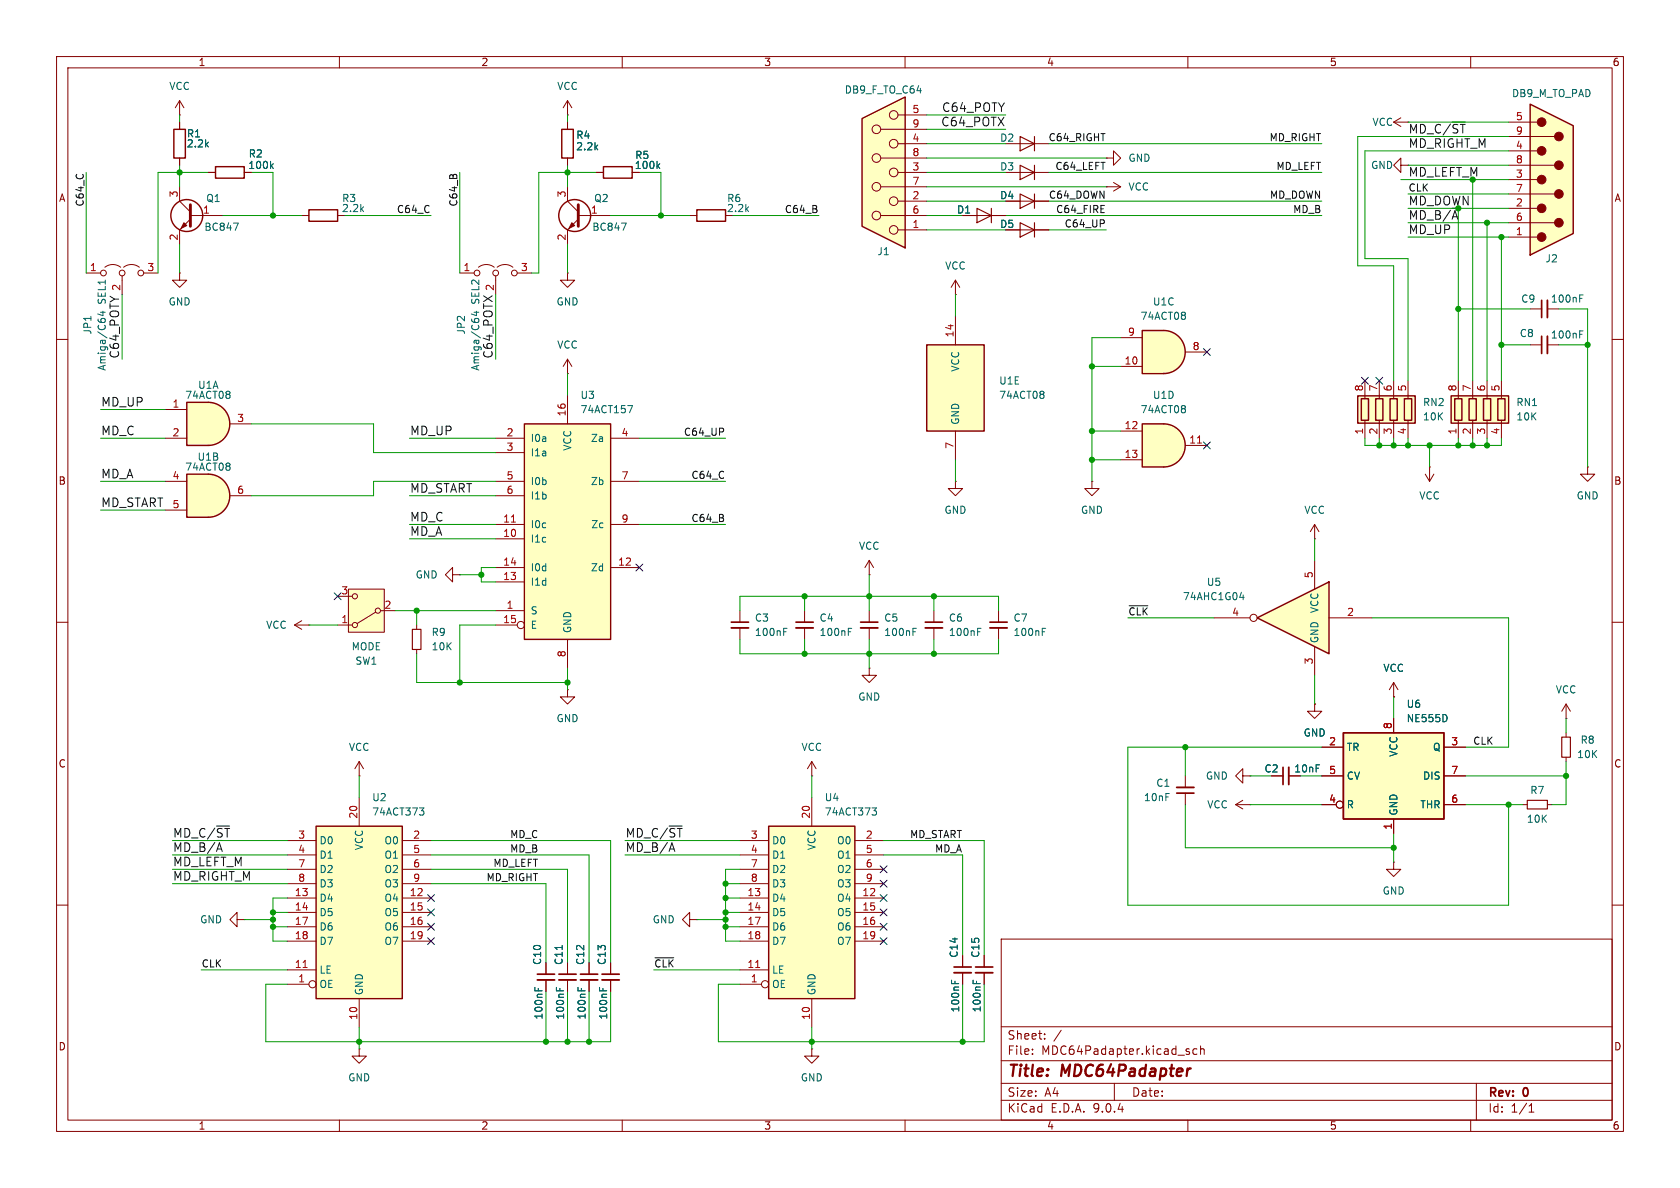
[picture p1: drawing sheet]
<svg xmlns="http://www.w3.org/2000/svg" width="297mm" height="210mm" viewBox="0 0 297 210" stroke-linecap="round" stroke-linejoin="round" font-family="sans-serif">
<g fill="none" stroke="#840000" stroke-width=".18">
<path d="M10 10h277v190h-277zM12 12h273v186h-273zM60 10v2M110 10v2M160 10v2M210 10v2M260 10v2M10 60h2M285 60h2M10 110h2M285 110h2M10 160h2"/>
<path d="M177 166h108v32h-108zM285 160h2M60 198v2M110 198v2M160 198v2M177 194.5h108M177 191.5h108M177 187.5h108M177 181.5h108M182.5 186.3v.1M182.5 185.5v.1M184.7 183.6v.1"/>
<path d="M184.7 182.8v.1M187.6 182.1l-1.3 2M197 191.5v3M210 198v2M210.1 185.9l.2 .2-.2 .3M210.1 185.4l.1 .1M211.6 185.5l-.4-.1-.3 .3v.4l.1 .2h.6M212.2 185.5l.3-.1 .3 .1 .1 .9M212.2 184.9v1.5M260 198v2M261 191.5v6.5M270.3 196.6h.9"/>
<path d="M270.3 195.5l.4-.4v1.5"/>
</g>
<path d="M210.5 188.9l-.4 .1" fill="none" stroke="#840000" stroke-width=".4"/>
<path d="M163.8 61h10.2v15.2h-10.2z" fill="#ffffc2"/>
<g fill="none" stroke="#840000" stroke-width=".25">
<path d="M38.1 29.5h5.1v2h-5.1zM54.6 37.1h5.1v2h-5.1zM106.7 29.5h5.1v2h-5.1zM163.8 61h10.2v15.2h-10.2z"/>
<circle cx="33" cy="38.1" r="2.82"/>
<circle cx="101.6" cy="38.1" r="2.82"/>
</g>
<g fill="none" stroke="#840000" stroke-width=".18">
<path d="M31.7 33v2.6l2 1.9M33.7 38.7l-2 1.9v2.6M33.7 38.1h5.7M36.8 30.5h1.3M43.2 30.5h1.2M53.3 38.1h1.3M59.7 38.1h1.3M100.3 33v2.6l1.9 1.9M102.2 38.7l-1.9 1.9v2.6M102.2 38.1h5.7M105.4 30.5h1.3M246.4 21.6l1.2 .8"/>
<path d="M246.4 21.6h2.5M247.6 20.8l-1.2 .8M15.2 48.3h2.6M18.5 47.2a2.26 2.26 0 0 1 2.8 0M21.6 48.8v3.3M21.8 47.2a2.26 2.26 0 0 1 2.8 0M25.4 48.3h2.5M168.9 55.9v5.1M168.9 76.2v5.1M96.5 170.2v2M96.5 173.2v2.1"/>
<circle cx="18.3" cy="48.3" r=".51"/>
<circle cx="21.6" cy="48.3" r=".51"/>
<circle cx="24.9" cy="48.3" r=".51"/>
</g>
<g fill="none" stroke="#006464" stroke-width=".18">
<path d="M41.3 39.4h.8l-.5 1.3M48 29.3l.3 .5M48.3 28.9l-.5 .5M109.9 39.4h.8l-.5 1.3M116.3 29.3l.3 .5M116.6 28.9l-.4 .5M17.8 55.2h.8M17.9 56.3h.6M18.2 55v.8l-.9-.3M184.5 69.3v.3M184.5 69.8v.5M94.6 174.5v.6"/>
<path d="M95.2 174.7v.4"/>
</g>
<path d="M33.7 36.2v3.8M102.2 36.2v3.8" fill="none" stroke="#840000" stroke-width=".51"/>
<g fill="#840000" stroke="#840000" stroke-width=".18">
<path d="M101.1 39.4l.5 .5-1 .5z"/>
<path d="M32.5 39.4l.5 .5-1 .5z"/>
</g>
<path d="M95 172.2h3" fill="none" stroke="#840000" stroke-width=".3"/>
<path d="M95 173.2h3" fill="none" stroke="#840000" stroke-width=".33"/>
<path d="M270.5 18.4l7.6 3.8v19.1l-7.6 3.8z" fill="#ffffc2"/>
<g fill="none" stroke="#840000" stroke-width=".18">
<path d="M100.3 21.6v1.3M100.3 27.9v1.3M247.6 29.2v-1.3l-1.2 1.3 1.2 1.3v-1.3h1.3M266.7 21.6h5.1M266.7 24.1h8.1M266.7 26.7h5.1M266.7 29.2h8.1M266.7 31.8h5.1M266.7 34.3h8.1M266.7 36.8h5.1M266.7 39.4h8.1M266.7 41.9h5.1"/>
<path d="M63.5 185.4v1.3h1.3l-1.3 1.3-1.3-1.3h1.3M63.5 185.4h.1"/>
</g>
<path d="M270.5 18.4l7.6 3.8v19.1l-7.6 3.8zM99.3 22.9h2v5h-2z" fill="none" stroke="#840000" stroke-width=".25"/>
<g fill="#840000" stroke="#840000" stroke-width=".18">
<circle cx="272.5" cy="21.6" r=".76"/>
<circle cx="272.5" cy="26.7" r=".76"/>
<circle cx="272.5" cy="31.7" r=".76"/>
<circle cx="272.5" cy="36.8" r=".76"/>
<circle cx="272.5" cy="41.9" r=".76"/>
<circle cx="275.6" cy="24.1" r=".76"/>
<circle cx="275.6" cy="29.2" r=".76"/>
<circle cx="275.6" cy="34.3" r=".76"/>
<circle cx="275.6" cy="39.4" r=".76"/>
</g>
<path d="M36.8 71.1a3.8 3.8 0 0 1 3.8 3.8 3.8 3.8 0 0 1-3.8 3.8z" fill="#ffffc2" stroke="#ffffc2" stroke-width=".18"/>
<path d="M33 71.1h3.8v7.6h-3.8z" fill="#ffffc2"/>
<path d="M33 71.1h3.8a3.8 3.8 0 0 1 3.8 3.8 3.8 3.8 0 0 1-3.8 3.8h-3.8z" fill="none" stroke="#840000" stroke-width=".25"/>
<path d="M100.3 17.8l-.7 1.3M100.3 17.8l.8 1.3M100.3 17.8v2.5M100.3 20.3h.1M29.2 72.4h3.8M29.2 77.5h3.8M40.6 74.9h3.8" fill="none" stroke="#840000" stroke-width=".18"/>
<path d="M40.6 69.3v.3M40.6 69.8v.5" fill="none" stroke="#006464" stroke-width=".18"/>
<path d="M36.8 83.8a3.8 3.8 0 0 1 3.8 3.8 3.8 3.8 0 0 1-3.8 3.8z" fill="#ffffc2" stroke="#ffffc2" stroke-width=".18"/>
<path d="M33 83.8h3.8v7.6h-3.8z" fill="#ffffc2"/>
<path d="M123.2 37.1h5.1v2h-5.1zM33 83.8h3.8a3.8 3.8 0 0 1 3.8 3.8 3.8 3.8 0 0 1-3.8 3.8h-3.8z" fill="none" stroke="#840000" stroke-width=".25"/>
<g fill="none" stroke="#840000" stroke-width=".18">
<path d="M121.9 38.1h1.3M31.7 48.3v1.2h1.3l-1.3 1.3-1.2-1.3h1.2M31.7 48.3h.1M81.3 48.3h2.5M84.6 47.2a2.26 2.26 0 0 1 2.8 0M87.6 48.8v3.3M87.9 47.2a2.26 2.26 0 0 1 2.8 0M91.4 48.3h2.6M100.3 48.3v1.2h1.3l-1.3 1.3-1.2-1.3h1.2M100.3 48.3h.1M270.5 54.6h2M273.6 54.6h2"/>
<path d="M100.3 66h.1M100.3 63.5l-.7 1.3M100.3 63.5l.8 1.3M100.3 63.5v2.5M270.5 61h2M273.6 61h2M29.2 85.1h3.8M29.2 90.2h3.8M40.6 87.6h3.8M153.7 99.1l.7 1.2M153.7 99.1l-.8 1.2M153.7 99.1v2.5"/>
<path d="M168.9 85.1v1.3h1.3l-1.3 1.2-1.3-1.2h1.3M168.9 85.1h.1M193 85.1v1.3h1.3l-1.3 1.2-1.2-1.2h1.2M193 85.1h.1M153.7 101.6h.1M153.7 118.1v1.3h1.2l-1.2 1.3-1.3-1.3h1.3M153.7 118.1h.1M153.7 108v2M153.7 111v2M165.1 108v2M165.1 111v2M176.5 108v2"/>
<path d="M176.5 111v2M100.3 121.9v1.3h1.3l-1.3 1.3-1.2-1.3h1.2M100.3 121.9h.1M41.9 162.6v-1.3l-1.3 1.3 1.3 1.2v-1.2h1.3M43.2 162.6h.1"/>
<circle cx="84.3" cy="48.3" r=".51"/>
<circle cx="87.6" cy="48.3" r=".51"/>
<circle cx="90.9" cy="48.3" r=".51"/>
</g>
<g fill="none" stroke="#006464" stroke-width=".18">
<path d="M83.8 55.2h.9M84 56.3h.5M84.2 55v.8l-.9-.3M279.3 59.1h.4M279.3 58.5h.6M279.3 52.7h.4M279.3 52.1h.6M40.6 82v.3M40.6 82.5v.5M161.4 111.7h.4M161.4 111.1h.6M172.8 111.7h.5"/>
<path d="M172.8 111.1h.6M184.3 111.7h.4M184.3 111.1h.6"/>
</g>
<path d="M272.5 53.1v3M272.5 59.4v3.1M152.1 110h3.1M163.6 110h3M175 110h3.1" fill="none" stroke="#840000" stroke-width=".3"/>
<path d="M273.6 53.1v3M273.6 59.4v3.1M152.1 111h3.1M163.6 111h3M175 111h3.1" fill="none" stroke="#840000" stroke-width=".33"/>
<path d="M152.4 21l7.6-3.9v26.7l-7.6-3.8z" fill="#ffffc2"/>
<path d="M152.4 21l7.6-3.9v26.7l-7.6-3.8z" fill="none" stroke="#840000" stroke-width=".25"/>
<g fill="none" stroke="#840000" stroke-width=".18">
<path d="M155.7 38.1h8.1M155.7 33h8.1M155.7 27.9h8.1M155.7 22.9h8.1M158.7 35.6h5.1M158.7 30.5h5.1M158.7 25.4h5.1M158.7 20.3h5.1M158.7 40.6h5.1"/>
<circle cx="154.9" cy="27.9" r=".76"/>
<circle cx="154.9" cy="38.1" r=".76"/>
<circle cx="154.9" cy="33" r=".76"/>
<circle cx="154.9" cy="22.9" r=".76"/>
<circle cx="158" cy="20.3" r=".76"/>
<circle cx="158" cy="30.5" r=".76"/>
<circle cx="158" cy="25.4" r=".76"/>
<circle cx="158" cy="35.6" r=".76"/>
<circle cx="158" cy="40.6" r=".76"/>
</g>
<path d="M240 70h10.2v4.8h-10.2z" fill="#ffffc2"/>
<path d="M240 70h10.2v4.8h-10.2zM240.7 70.5h1.2v3.8h-1.2zM243.2 70.5h1.3v3.8h-1.3zM245.7 70.5h1.3v3.8h-1.3zM248.3 70.5h1.3v3.8h-1.3z" fill="none" stroke="#840000" stroke-width=".25"/>
<g fill="none" stroke="#840000" stroke-width=".18">
<path d="M241.3 67.3v3.2M241.3 74.3v3.2M243.8 67.3v3.2M243.8 74.3v3.2M246.4 67.3v3.2M246.4 74.3v3.2M248.9 67.3v3.2M248.9 74.3v3.2M100.3 170.2v2M100.3 173.2v2.1M104.1 170.2v2M104.1 173.2v2.1"/>
<path d="M107.9 170.2v2M107.9 173.2v2.1"/>
</g>
<path d="M98.8 172.2h3.1M102.6 172.2h3.1M106.4 172.2h3.1" fill="none" stroke="#840000" stroke-width=".3"/>
<path d="M98.8 173.2h3.1M102.6 173.2h3.1M106.4 173.2h3.1" fill="none" stroke="#840000" stroke-width=".33"/>
<path d="M98.4 174.5v.6M99 174.7v.4M99.4 167.1v.8M102.2 174.5v.6M102.8 174.7v.4M106 174.5v.6M106.6 174.7v.4" fill="none" stroke="#006464" stroke-width=".18"/>
<path d="M256.5 70h10.2v4.8h-10.2z" fill="#ffffc2"/>
<path d="M256.5 70h10.2v4.8h-10.2zM257.2 70.5h1.2v3.8h-1.2zM259.7 70.5h1.3v3.8h-1.3zM262.3 70.5h1.2v3.8h-1.2zM264.8 70.5h1.3v3.8h-1.3z" fill="none" stroke="#840000" stroke-width=".25"/>
<g fill="none" stroke="#840000" stroke-width=".18">
<path d="M257.8 67.3v3.2M257.8 74.3v3.2M260.3 67.3v3.2M260.3 74.3v3.2M262.9 67.3v3.2M262.9 74.3v3.2M265.4 67.3v3.2M265.4 74.3v3.2M232.4 95.3h.1M232.4 92.7l.8 1.3M232.4 92.7l-.8 1.3M232.4 92.7v2.6"/>
<path d="M252 83.8l.7 1.3M252.7 82.6h.1M252.7 82.6v2.5M253.5 83.8l-.8 1.3M280.7 82.6v1.2h1.2l-1.2 1.3-1.3-1.3h1.3M280.7 82.6h.1M130.8 108v2M130.8 111v2M142.2 108v2M142.2 111v2M143.5 137.2h.1M143.5 134.6l-.8 1.3"/>
<path d="M143.5 134.6l.8 1.3M143.5 134.6v2.6M246.4 123.2h.1M246.4 120.7l-.8 1.2M246.4 120.7l.7 1.2M246.4 120.7v2.5M246.4 152.4v1.3h1.2l-1.2 1.2-1.3-1.2h1.3M246.4 152.4h.1M121.9 162.6v-1.3l-1.3 1.3 1.3 1.2v-1.2h1.3M123.2 162.6h.1M143.5 185.4v1.3h1.3l-1.3 1.3-1.3-1.3h1.3M143.5 185.4h.1"/>
</g>
<path d="M129.3 110h3M140.7 110h3.1" fill="none" stroke="#840000" stroke-width=".3"/>
<path d="M129.3 111h3M140.7 111h3.1" fill="none" stroke="#840000" stroke-width=".33"/>
<path d="M138.5 111.7h.5M138.5 111.1h.6M150 111.7h.4M150 111.1h.6" fill="none" stroke="#006464" stroke-width=".18"/>
<path d="M55.9 146.1h15.2v30.4h-15.2z" fill="#ffffc2"/>
<path d="M55.9 146.1h15.2v30.4h-15.2z" fill="none" stroke="#840000" stroke-width=".25"/>
<g fill="none" stroke="#840000" stroke-width=".18">
<path d="M50.8 148.6h5.1M50.8 151.1h5.1M50.8 153.7h5.1M50.8 156.2h5.1M50.8 158.8h5.1M63.5 141v5.1M71.1 148.6h5.1M71.1 151.1h5.1M71.1 153.7h5.1M71.1 156.2h5.1M71.1 158.8h5.1M50.8 161.3h5.1"/>
<path d="M50.8 163.8h5.1M50.8 166.4h5.1M50.8 171.5h5.1M50.8 174h3.8M63.5 176.5v5.1M71.1 161.3h5.1M71.1 163.8h5.1M71.1 166.4h5.1"/>
<circle cx="55.2" cy="174" r=".63"/>
</g>
<path d="M53.6 171h.7" fill="none" stroke="#a90000" stroke-width=".18"/>
<path d="M74.2 142.8h.7l-.4 .5M74.7 143.3l.2 .2v.3l-.2 .3" fill="none" stroke="#006464" stroke-width=".18"/>
<path d="M205.7 58.4a3.8 3.8 0 0 1 3.8 3.8 3.8 3.8 0 0 1-3.8 3.8z" fill="#ffffc2" stroke="#ffffc2" stroke-width=".18"/>
<path d="M201.9 58.4h3.8v7.6h-3.8z" fill="#ffffc2"/>
<path d="M201.9 58.4h3.8a3.8 3.8 0 0 1 3.8 3.8 3.8 3.8 0 0 1-3.8 3.8h-3.8z" fill="none" stroke="#840000" stroke-width=".25"/>
<path d="M198.1 59.7h3.8M198.1 64.8h3.8M209.5 62.2h3.9" fill="none" stroke="#840000" stroke-width=".18"/>
<path d="M209.5 55.3v.3M209.5 55.9v.4" fill="none" stroke="#006464" stroke-width=".18"/>
<path d="M222.2 109.2l12.7-6.3v12.7z" fill="#ffffc2"/>
<path d="M222.2 109.2l12.7-6.3v12.7z" fill="none" stroke="#840000" stroke-width=".25"/>
<g fill="none" stroke="#840000" stroke-width=".18">
<path d="M232.4 99.1v5M214.6 109.2h6.4M232.4 114.3v5.1M234.9 109.2h7.7M232.4 124.5v1.2h-1.3l1.3 1.3 1.3-1.3h-1.3M232.4 124.5h.1"/>
<circle cx="221.6" cy="109.2" r=".63"/>
</g>
<path d="M219.2 105.6h.8M219.8 105.2v.8" fill="none" stroke="#006464" stroke-width=".18"/>
<path d="M92.7 74.9h15.2v38.1h-15.2z" fill="#ffffc2"/>
<path d="M92.7 74.9h15.2v38.1h-15.2z" fill="none" stroke="#840000" stroke-width=".25"/>
<g fill="none" stroke="#840000" stroke-width=".18">
<path d="M87.6 77.5h5.1M100.3 69.9v5M107.9 77.5h5.1M87.6 80h5.1M87.6 85.1h5.1M87.6 87.6h5.1M87.6 92.7h5.1M87.6 95.3h5.1M107.9 85.1h5.1M107.9 92.7h5.1M87.6 100.3h5.1M87.6 102.9h5.1"/>
<path d="M87.6 108h5.1M87.6 110.5h3.8M100.3 113v5.1M107.9 100.3h5.1"/>
<circle cx="92.1" cy="110.5" r=".63"/>
</g>
<path d="M90.4 92.3h.7" fill="none" stroke="#a90000" stroke-width=".18"/>
<path d="M111 71.7h.8l-.5 1.3" fill="none" stroke="#006464" stroke-width=".18"/>
<path d="M135.9 146.1h15.2v30.4h-15.2z" fill="#ffffc2"/>
<path d="M135.9 146.1h15.2v30.4h-15.2z" fill="none" stroke="#840000" stroke-width=".25"/>
<g fill="none" stroke="#840000" stroke-width=".18">
<path d="M209.5 137.2v2M130.8 148.6h5.1M130.8 151.1h5.1M130.8 153.7h5.1M130.8 156.2h5.1M130.8 158.8h5.1M143.5 141v5.1M151.1 148.6h5.1M151.1 151.1h5.1M151.1 153.7h5.1M151.1 156.2h5.1M151.1 158.8h5.1"/>
<path d="M209.5 140.2v2M130.8 161.3h5.1M130.8 163.8h5.1M130.8 166.4h5.1M130.8 171.5h5.1M130.8 174h3.8M143.5 176.5v5.1M151.1 161.3h5.1M151.1 163.8h5.1M151.1 166.4h5.1"/>
<circle cx="135.3" cy="174" r=".63"/>
</g>
<path d="M133.6 171h.7" fill="none" stroke="#a90000" stroke-width=".18"/>
<path d="M154.2 142.8h.7l-.4 .5M154.7 143.3l.2 .2v.3l-.2 .3" fill="none" stroke="#006464" stroke-width=".18"/>
<path d="M208 140.2h3.1" fill="none" stroke="#840000" stroke-width=".3"/>
<path d="M208 139.2h3.1" fill="none" stroke="#840000" stroke-width=".33"/>
<path d="M237.5 129.5h17.8v15.3h-17.8z" fill="#ffffc2"/>
<path d="M30.7 22.9h2.1v5h-2.1zM237.5 129.5h17.8v15.3h-17.8z" fill="none" stroke="#840000" stroke-width=".25"/>
<g fill="none" stroke="#840000" stroke-width=".18">
<path d="M31.7 17.8v2.5M31.7 17.8l-.7 1.3M31.7 17.8l.8 1.3M31.7 20.3h.1M31.7 21.6v1.3M31.7 27.9v1.3M52.1 110.5l1.2 .8M52.1 110.5h2.5M53.3 109.7l-1.2 .8M54.6 110.5h.1M73.7 110.5v.8M73.7 114.8v.8"/>
<path d="M219.7 137.2v-1.3l-1.3 1.3 1.3 1.2v-1.2h1.3M221 137.2h.1M233.7 132.1h3.8M233.7 137.2h3.8M246.4 127v2.5M255.3 132.1h3.8M255.3 137.2h3.8M233.7 142.2h2.5M246.4 144.8v2.5M255.3 142.2h3.8M269.2 142.2h.8M273.6 142.2h.7"/>
<circle cx="236.9" cy="142.2" r=".63"/>
</g>
<path d="M255.8 126.6v.7" fill="none" stroke="#006464" stroke-width=".18"/>
<path d="M72.9 111.3h1.5v3.5h-1.5zM270 141.5h3.6v1.5h-3.6z" fill="none" stroke="#840000" stroke-width=".2"/>
<path d="M61.6 104.1h6.3v7.7h-6.3z" fill="#ffffc2"/>
<g fill="none" stroke="#840000" stroke-width=".18">
<path d="M59.7 110.5h2.5M59.7 105.4h2.5M61.6 104.1h6.3v7.7h-6.3zM66.4 108.2l-3.3 2M67.3 108h2.5M224.8 137.2h2M227.8 137.2h2.1M276.9 127h.1M276.9 124.5l-.8 1.2M276.9 124.5l.7 1.2M276.9 124.5v2.5M276.9 129.5v.8"/>
<path d="M276.9 133.9v.7M218.4 142.2l1.3 .8M218.4 142.2h2.6M219.7 141.5l-1.3 .7M221 142.2h.1"/>
<circle cx="62.7" cy="105.4" r=".46"/>
<circle cx="62.7" cy="110.5" r=".46"/>
<circle cx="66.8" cy="108" r=".46"/>
</g>
<path d="M226.8 135.6v3.1" fill="none" stroke="#840000" stroke-width=".3"/>
<path d="M227.8 135.6v3.1" fill="none" stroke="#840000" stroke-width=".33"/>
<path d="M276.1 130.3h1.5v3.6h-1.5z" fill="none" stroke="#840000" stroke-width=".2"/>
<path d="M205.7 74.9a3.8 3.8 0 0 1 3.8 3.8 3.8 3.8 0 0 1-3.8 3.9z" fill="#ffffc2" stroke="#ffffc2" stroke-width=".18"/>
<path d="M201.9 74.9h3.8v7.7h-3.8z" fill="#ffffc2"/>
<path d="M201.9 74.9h3.8a3.8 3.8 0 0 1 3.8 3.8 3.8 3.8 0 0 1-3.8 3.9h-3.8z" fill="none" stroke="#840000" stroke-width=".25"/>
<g fill="none" stroke="#840000" stroke-width=".18">
<path d="M31.7 21.6v1.3M31.7 27.9v1.3M36.8 30.5h1.3M43.2 30.5h1.2M100.3 21.6v1.3M100.3 27.9v1.3M105.4 30.5h1.3M170.2 38.1h7.6M177.8 30.5h7.6M177.8 25.4h7.6M177.8 35.6h7.6M195.6 27.9h1.2v-1.2l1.3 1.2-1.3 1.3v-1.3"/>
<path d="M195.6 27.9h.1M195.6 33h.1M195.6 33h2.5M196.8 32.3l1.3 .7M198.1 33l-1.3 .8M168.9 52.1h.1M168.9 49.5l-.8 1.3M168.9 49.5l.8 1.3M168.9 49.5v2.6M177.8 40.6h7.6M198.1 76.2h3.8M209.5 78.7h3.9"/>
<path d="M198.1 81.3h3.8M80 101.6v-1.3l-1.3 1.3 1.3 1.3v-1.3h1.3M81.3 101.6h.1M63.5 137.2h.1M63.5 134.6l-.8 1.3M63.5 134.6l.8 1.3M63.5 134.6v2.6M224.8 137.2h2M227.8 137.2h2.1M232.4 124.5h.1M233.7 137.2h3.8M233.7 132.1h3.8"/>
<path d="M246.4 123.2h.1M246.4 127v2.5M255.3 137.2h3.8M255.3 132.1h3.8M233.7 142.2h2.5M246.4 144.8v2.5M255.3 142.2h3.8M96.5 170.2v2M96.5 173.2v2.1M100.3 170.2v2M100.3 173.2v2.1M104.1 170.2v2"/>
<path d="M104.1 173.2v2.1M107.9 170.2v2M107.9 173.2v2.1M170.2 168.9v2M170.2 172v2M174 168.9v2M174 172v2"/>
<circle cx="236.9" cy="142.2" r=".63"/>
</g>
<path d="M211.7 78.3h.7" fill="none" stroke="#a90000" stroke-width=".18"/>
<g fill="none" stroke="#006464" stroke-width=".18">
<path d="M48 29.3l.3 .5M48.3 28.9l-.5 .5M116.3 29.3l.3 .5M116.6 28.9l-.4 .5M209.5 71.8v.3M209.5 72.4v.4M255.8 126.6v.7M94.6 174.5v.6M95.2 174.7v.4M98.4 174.5v.6M99 174.7v.4M99.4 167.1v.8"/>
<path d="M102.2 174.5v.6M102.8 174.7v.4M106 174.5v.6M106.6 174.7v.4M168.2 173.3v.6M168.8 173.5v.4M172 173.3v.6M172.6 173.5v.4"/>
</g>
<path d="M172.7 36.8l2.6 1.3-2.6 1.3zM175.3 36.8v2.6M180.3 29.2l2.6 1.3-2.6 1.3zM180.3 24.1l2.6 1.3-2.6 1.3zM180.3 34.3l2.6 1.3-2.6 1.2zM180.3 39.4l2.6 1.2-2.6 1.3zM182.9 24.1v2.6M182.9 29.2v2.6M182.9 34.3v2.5M182.9 39.4v2.5" fill="none" stroke="#840000" stroke-width=".2"/>
<path d="M168.7 170.9h3M172.5 170.9h3" fill="none" stroke="#840000" stroke-width=".3"/>
<path d="M168.7 172h3M172.5 172h3" fill="none" stroke="#840000" stroke-width=".33"/>
<path d="M199.6 107.1h3.3M115.8 169.3h3.3" fill="none" stroke="#0f0f0f" stroke-width=".18"/>
<g fill="none" stroke="#009600" stroke-width=".18">
<path d="M15.2 30.5v17.8M31.7 20.3v1.3M31.7 29.2v3.8M36.8 30.5h-8.9v17.8M39.4 38.1h13.9M44.4 30.5h3.9v7.6M61 38.1h15.2M81.3 30.5v17.8M100.3 20.3v1.3M100.3 29.2v3.8M105.4 30.5h-10.2v17.8h-1.2M107.9 38.1h14"/>
<path d="M113 30.5h3.8v7.6M129.5 38.1h15.3M163.8 38.1h6.4M163.8 30.5h14M163.8 35.6h14M163.8 25.4h14M163.8 20.3h14M163.8 22.9h14M163.8 27.9h31.8M163.8 33h31.8M177.8 38.1h55.9M185.4 30.5h48.3"/>
<path d="M185.4 35.6h48.3M185.4 25.4h48.3M247.6 31.8h19.1M248.9 34.3h17.8M248.9 29.2h17.8M248.9 39.4h17.8M248.9 36.8h17.8M248.9 21.6h17.8M257.8 36.8v30.5M260.3 31.8v35.5M262.9 39.4v27.9M266.7 26.7h-25.4v19h7.6v21.6"/>
<path d="M266.7 24.1h-26.7v22.9h6.4v20.3M21.6 52.1v11.4M31.7 43.2v5.1M87.6 52.1v11.4M100.3 43.2v5.1M163.8 40.6h14M168.9 52.1v3.8M185.4 40.6h10.2M198.1 59.7h-5.1v25.4M248.9 41.9h17.8M257.8 54.6h12.7M265.4 41.9v25.4"/>
<path d="M275.6 54.6h5.1v28M17.8 77.5h11.4M17.8 72.4h11.4M44.4 74.9h21.6v5.1h21.6M72.4 77.5h15.2M100.3 66v3.9M113 77.5h15.3M193 64.8h5.1M193 76.2h5.1M241.3 77.5v1.2h24.1v-1.2M243.8 77.5v1.2M246.4 77.5v1.2"/>
<path d="M248.9 77.5v1.2M252.7 78.7v3.9M257.8 77.5v1.2M260.3 77.5v1.2M262.9 77.5v1.2M265.4 61h5.1M275.6 61h5.1M17.8 85.1h11.4M17.8 90.2h11.4M72.4 95.3h15.2M72.4 87.6h15.2M72.4 92.7h15.2"/>
<path d="M87.6 85.1h-21.6v2.5h-21.6M113 92.7h15.3M113 85.1h15.3M168.9 81.3v3.8M193 81.3h5.1M232.4 95.3v3.8M54.6 110.5h5.1M69.8 108h17.8M73.7 115.6v5.1h26.6M73.7 108v2.5M81.3 101.6h3.8M87.6 110.5h-6.3v10.2"/>
<path d="M87.6 100.3h-2.5v2.6h2.5M100.3 118.1v3.8M130.8 113v2.6h45.7v-2.6M130.8 108v-2.6h45.7v2.6M142.2 105.4v2.6M142.2 113v2.6M153.7 101.6v6.4M153.7 113v5.1M165.1 105.4v2.6M165.1 113v2.6M199.4 109.2h15.2M232.4 119.4v5.1"/>
<path d="M242.6 109.2h24.1v22.9h-7.6M63.5 137.2v3.8M143.5 137.2v3.8M209.5 132.1v5.1M221 137.2h3.8M229.9 137.2h3.8M233.7 132.1h-34.3v27.9h67.3v-17.8M246.4 123.2v3.8M259.1 137.2h17.8M276.9 134.6v7.6h-2.6M276.9 127v2.5M30.5 153.7h20.3"/>
<path d="M30.5 148.6h20.3M30.5 151.1h20.3M30.5 156.2h20.3M50.8 158.8h-2.5v7.6h2.5M76.2 153.7h24.1v16.5M76.2 148.6h31.7v21.6M76.2 151.1h27.9v19.1M76.2 156.2h20.3v14M110.5 148.6h20.3M110.5 151.1h20.3M128.3 158.8h2.5M128.3 156.2h2.5"/>
<path d="M130.8 153.7h-2.5v12.7h2.5M156.2 148.6h17.8v20.3M156.2 151.1h14v17.8M209.5 142.2v7.7h36.9M221 142.2h12.7M246.4 147.3v5.1M259.1 142.2h10.1M35.6 171.5h15.2M43.2 162.6h5.1M48.3 163.8h2.5M48.3 161.3h2.5M50.8 174h-3.8v10.2h60.9v-8.9"/>
<path d="M96.5 175.3v8.9M100.3 175.3v8.9M104.1 175.3v8.9M115.6 171.5h15.2M123.2 162.6h5.1M128.3 163.8h2.5M128.3 161.3h2.5M130.8 174h-3.8v10.2h47v-10.2M170.2 174v10.2M63.5 181.6v3.8M143.5 181.6v3.8"/>
</g>
<g fill="none" stroke="#000084" stroke-width=".18">
<path d="M212.8 61.6l1.2 1.2M212.8 78.1l1.2 1.2M214 61.6l-1.2 1.2M214 78.1l-1.2 1.2M240.7 66.7l1.2 1.2M241.9 66.7l-1.2 1.2M243.2 66.7l1.2 1.2M244.4 66.7l-1.2 1.2M112.4 99.7l1.2 1.2M113.6 99.7l-1.2 1.2M59.1 104.8l1.2 1.2M60.3 104.8l-1.2 1.2"/>
<path d="M75.6 158.1l1.2 1.3M76.8 158.1l-1.2 1.3M155.6 153.1l1.2 1.2M155.6 158.1l1.2 1.3M155.6 155.6l1.2 1.2M156.8 153.1l-1.2 1.2M156.8 158.1l-1.2 1.3M156.8 155.6l-1.2 1.2M75.6 165.8l1.2 1.2M75.6 160.7l1.2 1.2M75.6 163.2l1.2 1.2M76.8 165.8l-1.2 1.2"/>
<path d="M76.8 160.7l-1.2 1.2M76.8 163.2l-1.2 1.2M155.6 160.7l1.2 1.2M155.6 163.2l1.2 1.2M155.6 165.8l1.2 1.2M156.8 160.7l-1.2 1.2M156.8 163.2l-1.2 1.2M156.8 165.8l-1.2 1.2"/>
</g>
<g fill="#009600" stroke="#009600" stroke-width=".18">
<circle cx="100.3" cy="30.5" r=".46"/>
<circle cx="116.8" cy="38.1" r=".46"/>
<circle cx="128.3" cy="161.3" r=".46"/>
<circle cx="128.3" cy="162.6" r=".46"/>
<circle cx="170.2" cy="184.2" r=".46"/>
<circle cx="143.5" cy="184.2" r=".46"/>
<circle cx="128.3" cy="158.8" r=".46"/>
<circle cx="128.3" cy="156.2" r=".46"/>
<circle cx="128.3" cy="163.8" r=".46"/>
<circle cx="63.5" cy="184.2" r=".46"/>
<circle cx="104.1" cy="184.2" r=".46"/>
<circle cx="100.3" cy="184.2" r=".46"/>
<circle cx="96.5" cy="184.2" r=".46"/>
<circle cx="48.3" cy="163.8" r=".46"/>
<circle cx="73.7" cy="108" r=".46"/>
<circle cx="48.3" cy="162.6" r=".46"/>
<circle cx="48.3" cy="161.3" r=".46"/>
<circle cx="81.3" cy="120.7" r=".46"/>
<circle cx="100.3" cy="120.7" r=".46"/>
<circle cx="85.1" cy="101.6" r=".46"/>
<circle cx="31.7" cy="30.5" r=".46"/>
<circle cx="48.3" cy="38.1" r=".46"/>
<circle cx="276.9" cy="137.2" r=".46"/>
<circle cx="266.7" cy="142.2" r=".46"/>
<circle cx="246.4" cy="149.9" r=".46"/>
<circle cx="209.5" cy="132.1" r=".46"/>
<circle cx="248.9" cy="78.7" r=".46"/>
<circle cx="252.7" cy="78.7" r=".46"/>
<circle cx="246.4" cy="78.7" r=".46"/>
<circle cx="243.8" cy="78.7" r=".46"/>
<circle cx="262.9" cy="78.7" r=".46"/>
<circle cx="260.3" cy="78.7" r=".46"/>
<circle cx="257.8" cy="78.7" r=".46"/>
<circle cx="142.2" cy="115.6" r=".46"/>
<circle cx="153.7" cy="115.6" r=".46"/>
<circle cx="165.1" cy="105.4" r=".46"/>
<circle cx="153.7" cy="105.4" r=".46"/>
<circle cx="142.2" cy="105.4" r=".46"/>
<circle cx="193" cy="81.3" r=".46"/>
<circle cx="165.1" cy="115.6" r=".46"/>
<circle cx="280.7" cy="61" r=".46"/>
<circle cx="257.8" cy="54.6" r=".46"/>
<circle cx="265.4" cy="61" r=".46"/>
<circle cx="265.4" cy="41.9" r=".46"/>
<circle cx="262.9" cy="39.4" r=".46"/>
<circle cx="193" cy="76.2" r=".46"/>
<circle cx="193" cy="64.8" r=".46"/>
</g>
<g font-size="2.8" fill="#840000">
<text x="178" y="190.9">Title:</text>
<text x="187.7" y="190.9">MDC64Padapter</text>
</g>
<g font-size="2.1" fill="#0f0f0f">
<text x="166.3" y="22.4">C64_POTX</text>
<text x="166.5" y="19.9">C64_POTY</text>
<text x="248.9" y="23.7">MD_C/~{ST}</text>
<text x="248.9" y="26.3">MD_RIGHT_M</text>
<text x="248.9" y="41.5">MD_UP</text>
<text x="248.9" y="39">MD_B/~{A}</text>
<text x="21.2" y="63.5" transform="rotate(-90 21.2 63.5)">C64_POTY</text>
<text x="87.2" y="63.5" transform="rotate(-90 87.2 63.5)">C64_POTX</text>
<text x="17.8" y="72">MD_UP</text>
<text x="17.8" y="77.1">MD_C</text>
<text x="72.4" y="77.1">MD_UP</text>
<text x="17.8" y="89.8">MD_START</text>
<text x="17.8" y="84.7">MD_A</text>
<text x="72.4" y="87.2">MD_START</text>
<text x="72.4" y="92.3">MD_C</text>
<text x="72.4" y="94.8">MD_A</text>
<text x="30.5" y="148.2">MD_C/~{ST}</text>
<text x="110.5" y="148.2">MD_C/~{ST}</text>
<text x="30.5" y="155.8">MD_RIGHT_M</text>
<text x="30.5" y="150.7">MD_B/~{A}</text>
<text x="30.5" y="153.3">MD_LEFT_M</text>
<text x="110.5" y="150.7">MD_B/~{A}</text>
</g>
<g font-size="2.1" fill="#009600">
<text x="248.9" y="31.3">MD_LEFT_M</text>
<text x="248.9" y="36.4">MD_DOWN</text>
</g>
<g font-size="2.1" fill="#840000">
<text x="178" y="184">Sheet:</text>
<text x="178" y="186.7">File:</text>
<text x="184.1" y="186.7">MDC64Padapter.kicad_sch</text>
<text x="178" y="196.9">KiCad</text>
<text x="178" y="194.1">Size:</text>
<text x="184.7" y="194.1">A4</text>
<text x="185.7" y="196.9">E.D.A.</text>
<text x="193.3" y="196.9">9.0.4</text>
<text x="200" y="194.1">Date:</text>
<text x="263" y="194.3">Rev:</text>
<text x="263" y="196.9">Id:</text>
<text x="267.1" y="196.9">1/1</text>
<text x="269.4" y="194.3">0</text>
</g>
<g font-size="1.8" fill="#840000">
<text x="35" y="11.9">1</text>
<text x="85" y="11.9">2</text>
<text x="135" y="11.9">3</text>
<text x="185" y="11.9">4</text>
<text x="235" y="11.9">5</text>
<text x="285" y="11.9">6</text>
<text x="10.3" y="35.9">A</text>
<text x="112.1" y="30.1">100k</text>
<text x="285.3" y="35.9">A</text>
<text x="10.3" y="85.9">B</text>
<text x="285.3" y="85.9">B</text>
<text x="10.3" y="135.9">C</text>
<text x="285.3" y="135.9">C</text>
<text x="10.3" y="185.9">D</text>
<text x="285.3" y="185.9">D</text>
<text x="35" y="199.9">1</text>
<text x="85" y="199.9">2</text>
<text x="135" y="199.9">3</text>
<text x="185" y="199.9">4</text>
<text x="235" y="199.9">5</text>
<text x="285" y="199.9">6</text>
</g>
<g font-size="1.8" fill="#006464">
<text x="29.8" y="16.1">VCC</text>
<text x="98.4" y="16.1">VCC</text>
<text x="149.2" y="16.7">DB9_F_TO_C64</text>
<text x="267.2" y="17.4">DB9_M_TO_PAD</text>
<text x="242.5" y="22.5">VCC</text>
<text x="32.9" y="26.3">2.2k</text>
<text x="32.9" y="24.5">R1</text>
<text x="43.9" y="28">R2</text>
<text x="101.8" y="26.8">2.2k</text>
<text x="101.8" y="24.7">R4</text>
<text x="112.2" y="28.3">R5</text>
<text x="176.7" y="25.2">D2</text>
<text x="199.4" y="28.8">GND</text>
<text x="36.4" y="35.9">Q1</text>
<text x="43.8" y="30.1">100k</text>
<text x="60.4" y="35.9">R3</text>
<text x="104.9" y="35.9">Q2</text>
<text x="128.5" y="35.9">R6</text>
<text x="176.7" y="30.3">D3</text>
<text x="176.7" y="35.4">D4</text>
<text x="199.4" y="33.9">VCC</text>
<text x="242.3" y="30.1">GND</text>
<text x="36" y="41">BC847</text>
<text x="60.4" y="37.7">2.2k</text>
<text x="104.6" y="41">BC847</text>
<text x="128.4" y="37.7">2.2k</text>
<text x="169.1" y="37.9">D1</text>
<text x="176.7" y="40.5">D5</text>
<text x="155" y="45.3">J1</text>
<text x="167" y="47.9">VCC</text>
<text x="273.1" y="46.6">J2</text>
<text x="18.9" y="53.8" transform="rotate(-90 18.9 53.8)">SEL1</text>
<text x="84.9" y="53.8" transform="rotate(-90 84.9 53.8)">SEL2</text>
<text x="268.8" y="53.7">C9</text>
<text x="274.1" y="53.7">100nF</text>
<text x="16.4" y="59.2" transform="rotate(-90 16.4 59.2)">JP1</text>
<text x="29.7" y="54.2">GND</text>
<text x="82.4" y="59.2" transform="rotate(-90 82.4 59.2)">JP2</text>
<text x="98.3" y="54.2">GND</text>
<text x="201.5" y="56.7">74ACT08</text>
<text x="203.7" y="54.2">U1C</text>
<text x="268.6" y="59.8">C8</text>
<text x="98.4" y="61.8">VCC</text>
<text x="169.8" y="65.8" transform="rotate(-90 169.8 65.8)">VCC</text>
<text x="274.1" y="60">100nF</text>
<text x="32.6" y="70.7">74ACT08</text>
<text x="34.9" y="68.9">U1A</text>
<text x="102.5" y="70.7">U3</text>
<text x="176.5" y="68.2">U1E</text>
<text x="176.5" y="70.7">74ACT08</text>
<text x="203.7" y="70.7">U1D</text>
<text x="251.5" y="72">RN2</text>
<text x="268" y="72">RN1</text>
<text x="102.5" y="73.3">74ACT157</text>
<text x="169.8" y="75.2" transform="rotate(-90 169.8 75.2)">GND</text>
<text x="201.5" y="73.3">74ACT08</text>
<text x="251.5" y="74.5">10K</text>
<text x="268" y="74.5">10K</text>
<text x="32.6" y="83.4">74ACT08</text>
<text x="34.8" y="81.6">U1B</text>
<text x="93.7" y="78.3">I0a</text>
<text x="93.7" y="80.9">I1a</text>
<text x="101.2" y="79.8" transform="rotate(-90 101.2 79.8)">VCC</text>
<text x="104.4" y="78.3">Za</text>
<text x="93.7" y="86">I0b</text>
<text x="93.7" y="88.5">I1b</text>
<text x="104.4" y="86">Zb</text>
<text x="250.8" y="88.5">VCC</text>
<text x="278.6" y="88.5">GND</text>
<text x="93.7" y="93.6">I0c</text>
<text x="104.4" y="93.6">Zc</text>
<text x="166.9" y="91">GND</text>
<text x="191" y="91">GND</text>
<text x="230.5" y="91">VCC</text>
<text x="93.7" y="96.1">I1c</text>
<text x="93.7" y="101.2">I0d</text>
<text x="104.4" y="101.2">Zd</text>
<text x="151.8" y="97.4">VCC</text>
<text x="73.4" y="102.5">GND</text>
<text x="93.7" y="103.7">I1d</text>
<text x="209" y="106.3">74AHC1G04</text>
<text x="213.3" y="103.8">U5</text>
<text x="47" y="111.4">VCC</text>
<text x="76.2" y="112.6">R9</text>
<text x="93.7" y="108.8">S</text>
<text x="93.7" y="111.4">E</text>
<text x="101.2" y="112" transform="rotate(-90 101.2 112)">GND</text>
<text x="133.4" y="110.1">C3</text>
<text x="133.4" y="112.6">100nF</text>
<text x="144.8" y="110.1">C4</text>
<text x="144.8" y="112.6">100nF</text>
<text x="156.2" y="110.1">C5</text>
<text x="156.2" y="112.6">100nF</text>
<text x="167.6" y="110.1">C6</text>
<text x="167.6" y="112.6">100nF</text>
<text x="179.1" y="110.1">C7</text>
<text x="179.1" y="112.6">100nF</text>
<text x="233.3" y="113.8" transform="rotate(-90 233.3 113.8)">GND</text>
<text x="233.3" y="108.5" transform="rotate(-90 233.3 108.5)">VCC</text>
<text x="62.1" y="115.2">MODE</text>
<text x="62.7" y="117.7">SW1</text>
<text x="76.2" y="115.2">10K</text>
<text x="244.5" y="119">VCC</text>
<text x="151.6" y="124.1">GND</text>
<text x="248.6" y="125.3">U6</text>
<text x="274.9" y="122.8">VCC</text>
<text x="98.3" y="127.9">GND</text>
<text x="230.4" y="130.4">GND</text>
<text x="248.6" y="127.9">NE555D</text>
<text x="279.3" y="131.7">R8</text>
<text x="61.6" y="132.9">VCC</text>
<text x="141.6" y="132.9">VCC</text>
<text x="223.4" y="136.8">C2</text>
<text x="228.7" y="136.8">10nF</text>
<text x="238" y="132.9">TR</text>
<text x="247.2" y="133.9" transform="rotate(-90 247.2 133.9)">VCC</text>
<text x="253.2" y="132.9">Q</text>
<text x="278.7" y="134.2">10K</text>
<text x="65.7" y="141.8">U2</text>
<text x="145.7" y="141.8">U4</text>
<text x="202.1" y="141.8">10nF</text>
<text x="204.3" y="139.3">C1</text>
<text x="213.1" y="138">GND</text>
<text x="213.3" y="143.1">VCC</text>
<text x="238" y="138">CV</text>
<text x="238" y="143.1">R</text>
<text x="251" y="143.1">THR</text>
<text x="251.5" y="138">DIS</text>
<text x="270.4" y="140.6">R7</text>
<text x="56.4" y="149.5">D0</text>
<text x="65.7" y="144.4">74ACT373</text>
<text x="67.9" y="149.5">O0</text>
<text x="136.4" y="149.5">D0</text>
<text x="145.7" y="144.4">74ACT373</text>
<text x="147.9" y="149.5">O0</text>
<text x="247.2" y="144.3" transform="rotate(-90 247.2 144.3)">GND</text>
<text x="269.8" y="145.6">10K</text>
<text x="56.4" y="152">D1</text>
<text x="56.4" y="154.5">D2</text>
<text x="64.4" y="150.4" transform="rotate(-90 64.4 150.4)">VCC</text>
<text x="67.9" y="152">O1</text>
<text x="67.9" y="154.5">O2</text>
<text x="136.4" y="152">D1</text>
<text x="136.4" y="154.5">D2</text>
<text x="144.4" y="150.4" transform="rotate(-90 144.4 150.4)">VCC</text>
<text x="147.9" y="152">O1</text>
<text x="147.9" y="154.5">O2</text>
<text x="56.4" y="157.1">D3</text>
<text x="56.4" y="159.6">D4</text>
<text x="67.9" y="157.1">O3</text>
<text x="67.9" y="159.6">O4</text>
<text x="136.4" y="157.1">D3</text>
<text x="136.4" y="159.6">D4</text>
<text x="147.9" y="157.1">O3</text>
<text x="147.9" y="159.6">O4</text>
<text x="244.3" y="158.3">GND</text>
<text x="35.3" y="163.4">GND</text>
<text x="56.4" y="162.2">D5</text>
<text x="56.4" y="164.7">D6</text>
<text x="56.4" y="167.2">D7</text>
<text x="67.9" y="162.2">O5</text>
<text x="67.9" y="164.7">O6</text>
<text x="67.9" y="167.2">O7</text>
<text x="115.3" y="163.4">GND</text>
<text x="136.4" y="162.2">D5</text>
<text x="136.4" y="164.7">D6</text>
<text x="136.4" y="167.2">D7</text>
<text x="147.9" y="162.2">O5</text>
<text x="147.9" y="164.7">O6</text>
<text x="147.9" y="167.2">O7</text>
<text x="56.4" y="172.3">LE</text>
<text x="95.9" y="170.7" transform="rotate(-90 95.9 170.7)">C10</text>
<text x="99.7" y="170.7" transform="rotate(-90 99.7 170.7)">C11</text>
<text x="103.5" y="170.7" transform="rotate(-90 103.5 170.7)">C12</text>
<text x="107.3" y="170.7" transform="rotate(-90 107.3 170.7)">C13</text>
<text x="136.4" y="172.3">LE</text>
<text x="169.5" y="169.4" transform="rotate(-90 169.5 169.4)">C14</text>
<text x="173.3" y="169.4" transform="rotate(-90 173.3 169.4)">C15</text>
<text x="56.4" y="174.9">OE</text>
<text x="64.4" y="176" transform="rotate(-90 64.4 176)">GND</text>
<text x="136.4" y="174.9">OE</text>
<text x="144.4" y="176" transform="rotate(-90 144.4 176)">GND</text>
<text x="169.8" y="179.1" transform="rotate(-90 169.8 179.1)">100nF</text>
<text x="173.6" y="179.1" transform="rotate(-90 173.6 179.1)">100nF</text>
<text x="96.1" y="180.3" transform="rotate(-90 96.1 180.3)">100nF</text>
<text x="99.9" y="180.3" transform="rotate(-90 99.9 180.3)">100nF</text>
<text x="103.7" y="180.3" transform="rotate(-90 103.7 180.3)">100nF</text>
<text x="107.5" y="180.3" transform="rotate(-90 107.5 180.3)">100nF</text>
<text x="61.5" y="191.4">GND</text>
<text x="141.5" y="191.4">GND</text>
</g>
<g font-size="1.8" fill="#a90000">
<text x="161.2" y="22.6">9</text>
<text x="161.2" y="20.1">5</text>
<text x="267.9" y="21.3">5</text>
<text x="267.9" y="23.9">9</text>
<text x="161.2" y="27.7">8</text>
<text x="161.2" y="25.1">4</text>
<text x="267.9" y="26.4">4</text>
<text x="267.9" y="29">8</text>
<text x="31.5" y="35" transform="rotate(-90 31.5 35)">3</text>
<text x="100.1" y="35" transform="rotate(-90 100.1 35)">3</text>
<text x="161.2" y="35.3">2</text>
<text x="161.2" y="32.8">7</text>
<text x="161.2" y="30.2">3</text>
<text x="267.9" y="31.5">3</text>
<text x="267.9" y="34">7</text>
<text x="35.8" y="37.8">1</text>
<text x="104.4" y="37.8">1</text>
<text x="161.2" y="40.4">1</text>
<text x="161.2" y="37.8">6</text>
<text x="267.9" y="36.6">2</text>
<text x="267.9" y="39.1">6</text>
<text x="267.9" y="41.7">1</text>
<text x="31.5" y="42.6" transform="rotate(-90 31.5 42.6)">2</text>
<text x="100.1" y="42.6" transform="rotate(-90 100.1 42.6)">2</text>
<text x="15.8" y="48">1</text>
<text x="21.3" y="51.5" transform="rotate(-90 21.3 51.5)">2</text>
<text x="26" y="48">3</text>
<text x="81.8" y="48">1</text>
<text x="87.4" y="51.5" transform="rotate(-90 87.4 51.5)">2</text>
<text x="92" y="48">3</text>
<text x="168.7" y="59.7" transform="rotate(-90 168.7 59.7)">14</text>
<text x="199.3" y="59.4">9</text>
<text x="198.7" y="64.5">10</text>
<text x="210.7" y="62">8</text>
<text x="241" y="69.3" transform="rotate(-90 241 69.3)">8</text>
<text x="243.6" y="69.3" transform="rotate(-90 243.6 69.3)">7</text>
<text x="246.1" y="69.3" transform="rotate(-90 246.1 69.3)">6</text>
<text x="248.7" y="69.3" transform="rotate(-90 248.7 69.3)">5</text>
<text x="257.6" y="69.3" transform="rotate(-90 257.6 69.3)">8</text>
<text x="260.1" y="69.3" transform="rotate(-90 260.1 69.3)">7</text>
<text x="262.6" y="69.3" transform="rotate(-90 262.6 69.3)">6</text>
<text x="265.2" y="69.3" transform="rotate(-90 265.2 69.3)">5</text>
<text x="30.4" y="72.1">1</text>
<text x="30.4" y="77.2">2</text>
<text x="41.8" y="74.7">3</text>
<text x="89.5" y="77.2">2</text>
<text x="100.1" y="73.7" transform="rotate(-90 100.1 73.7)">16</text>
<text x="109.8" y="77.2">4</text>
<text x="198.7" y="75.9">12</text>
<text x="241" y="76.9" transform="rotate(-90 241 76.9)">1</text>
<text x="243.6" y="76.9" transform="rotate(-90 243.6 76.9)">2</text>
<text x="246.1" y="76.9" transform="rotate(-90 246.1 76.9)">3</text>
<text x="248.7" y="76.9" transform="rotate(-90 248.7 76.9)">4</text>
<text x="257.6" y="76.9" transform="rotate(-90 257.6 76.9)">1</text>
<text x="260.1" y="76.9" transform="rotate(-90 260.1 76.9)">2</text>
<text x="262.6" y="76.9" transform="rotate(-90 262.6 76.9)">3</text>
<text x="265.2" y="76.9" transform="rotate(-90 265.2 76.9)">4</text>
<text x="89.5" y="79.8">3</text>
<text x="168.7" y="79.4" transform="rotate(-90 168.7 79.4)">7</text>
<text x="198.7" y="81">13</text>
<text x="210.1" y="78.5">11</text>
<text x="30.4" y="84.8">4</text>
<text x="30.4" y="89.9">5</text>
<text x="41.8" y="87.4">6</text>
<text x="89.5" y="84.8">5</text>
<text x="89.5" y="87.4">6</text>
<text x="109.8" y="84.8">7</text>
<text x="88.9" y="92.5">11</text>
<text x="88.9" y="95">10</text>
<text x="109.8" y="92.5">9</text>
<text x="88.9" y="100.1">14</text>
<text x="109.2" y="100.1">12</text>
<text x="60.3" y="105.2">3</text>
<text x="67.9" y="107.7">2</text>
<text x="88.9" y="102.6">13</text>
<text x="89.5" y="107.7">1</text>
<text x="232.2" y="102.3" transform="rotate(-90 232.2 102.3)">5</text>
<text x="60.3" y="110.2">1</text>
<text x="88.9" y="110.2">15</text>
<text x="217.7" y="109">4</text>
<text x="238.1" y="109">2</text>
<text x="100.1" y="116.3" transform="rotate(-90 100.1 116.3)">8</text>
<text x="232.2" y="117.5" transform="rotate(-90 232.2 117.5)">3</text>
<text x="234.9" y="131.8">2</text>
<text x="246.1" y="129" transform="rotate(-90 246.1 129)">8</text>
<text x="256.5" y="131.8">3</text>
<text x="234.9" y="136.9">5</text>
<text x="256.5" y="136.9">7</text>
<text x="234.9" y="142">4</text>
<text x="256.5" y="142">6</text>
<text x="52.6" y="148.3">3</text>
<text x="63.2" y="144.8" transform="rotate(-90 63.2 144.8)">20</text>
<text x="73" y="148.3">2</text>
<text x="132.6" y="148.3">3</text>
<text x="143.3" y="144.8" transform="rotate(-90 143.3 144.8)">20</text>
<text x="153" y="148.3">2</text>
<text x="246.1" y="146.8" transform="rotate(-90 246.1 146.8)">1</text>
<text x="52.6" y="150.9">4</text>
<text x="52.6" y="153.4">7</text>
<text x="52.6" y="156">8</text>
<text x="73" y="150.9">5</text>
<text x="73" y="153.4">6</text>
<text x="73" y="156">9</text>
<text x="132.6" y="150.9">4</text>
<text x="132.6" y="153.4">7</text>
<text x="132.6" y="156">8</text>
<text x="153" y="150.9">5</text>
<text x="153" y="153.4">6</text>
<text x="153" y="156">9</text>
<text x="52" y="158.5">13</text>
<text x="52" y="161">14</text>
<text x="72.3" y="158.5">12</text>
<text x="72.3" y="161">15</text>
<text x="132" y="158.5">13</text>
<text x="132" y="161">14</text>
<text x="152.4" y="158.5">12</text>
<text x="152.4" y="161">15</text>
<text x="52" y="163.6">17</text>
<text x="52" y="166.1">18</text>
<text x="72.3" y="163.6">16</text>
<text x="72.3" y="166.1">19</text>
<text x="132" y="163.6">17</text>
<text x="132" y="166.1">18</text>
<text x="152.4" y="163.6">16</text>
<text x="152.4" y="166.1">19</text>
<text x="52" y="171.2">11</text>
<text x="52.6" y="173.7">1</text>
<text x="132" y="171.2">11</text>
<text x="132.6" y="173.7">1</text>
<text x="63.2" y="180.4" transform="rotate(-90 63.2 180.4)">10</text>
<text x="143.3" y="180.4" transform="rotate(-90 143.3 180.4)">10</text>
</g>
<g font-size="1.8" fill="#0f0f0f">
<text x="185.3" y="25.1">C64_RIGHT</text>
<text x="224.3" y="25.1">MD_RIGHT</text>
<text x="185.3" y="35.2">C64_DOWN</text>
<text x="186.5" y="30.1">C64_LEFT</text>
<text x="224.4" y="35.2">MD_DOWN</text>
<text x="225.6" y="30.1">MD_LEFT</text>
<text x="248.9" y="33.9">CLK</text>
<text x="14.9" y="36.6" transform="rotate(-90 14.9 36.6)">C64_C</text>
<text x="70.1" y="37.8">C64_C</text>
<text x="80.9" y="36.6" transform="rotate(-90 80.9 36.6)">C64_B</text>
<text x="138.7" y="37.8">C64_B</text>
<text x="186.6" y="37.8">C64_FIRE</text>
<text x="188.1" y="40.3">C64_UP</text>
<text x="228.5" y="37.8">MD_B</text>
<text x="18.9" y="65.6" transform="rotate(-90 18.9 65.6)">Amiga/C64</text>
<text x="84.9" y="65.6" transform="rotate(-90 84.9 65.6)">Amiga/C64</text>
<text x="120.8" y="77.1">C64_UP</text>
<text x="122.1" y="84.7">C64_C</text>
<text x="122.1" y="92.4">C64_B</text>
<text x="199.4" y="108.9">~{CLK}</text>
<text x="260.3" y="131.7">CLK</text>
<text x="90.1" y="148.2">MD_C</text>
<text x="160.8" y="148.2">MD_START</text>
<text x="85.9" y="155.9">MD_RIGHT</text>
<text x="87.1" y="153.3">MD_LEFT</text>
<text x="90.1" y="150.8">MD_B</text>
<text x="165.2" y="150.8">MD_A</text>
<text x="35.6" y="171.1">CLK</text>
<text x="115.6" y="171.1">~{CLK}</text>
</g>
</svg>
